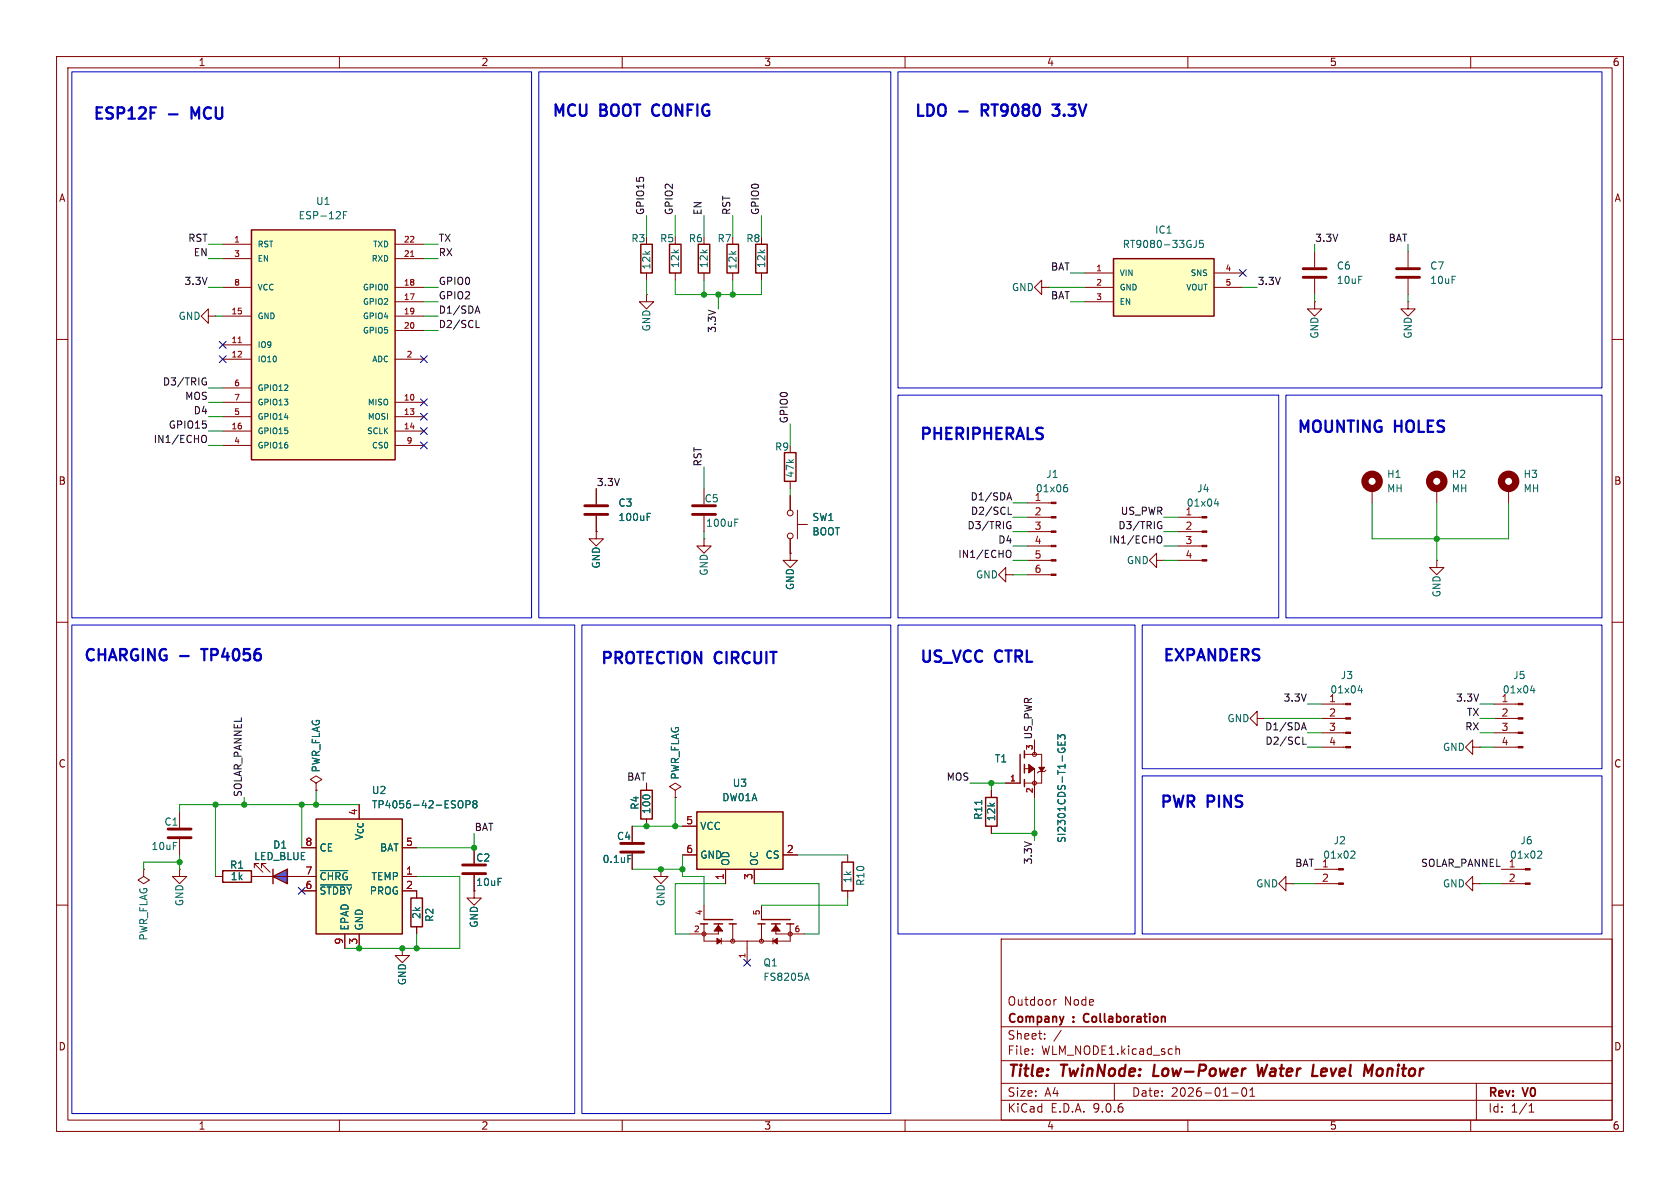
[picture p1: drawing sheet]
<svg xmlns="http://www.w3.org/2000/svg" width="297mm" height="210mm" viewBox="0 0 297 210" stroke-linecap="round" stroke-linejoin="round" font-family="sans-serif">
<g fill="none" stroke="#840000" stroke-width=".18">
<path d="M10 10h277v190h-277zM12 12h273v186h-273zM60 10v2M110 10v2M160 10v2M210 10v2M260 10v2M10 60h2M285 60h2M10 110h2M285 110h2M222.2 127v-1.3l-1.2 1.3 1.2 1.3v-1.3h1.3"/>
<path d="M223.5 127h.1M25.4 153.7v1.2l1 .7-1 .6-1-.6 1-.7M25.4 153.7h.1M73.7 157.5v1.3M83.8 157.5v1.3h1.3l-1.3 1.2-1.3-1.2h1.3M83.8 157.5h.1M227.3 156.2v-1.3l-1.2 1.3 1.2 1.3v-1.3h1.3M228.6 156.2h.1M260.3 156.2v-1.3l-1.2 1.3 1.2 1.3v-1.3h1.3M261.6 156.2h.1M265.4 153.7h4.2M265.4 156.2h4.2"/>
<path d="M10 160h2M71.1 167.6v1.3h1.3l-1.3 1.3-1.3-1.3h1.3M71.1 167.6h.1M73.7 163.8v1.3M177 166h108v32h-108zM186.3 176.7v1M186.7 176.7l-.2 .1-.2 .2M285 160h2M60 198v2M110 198v2M160 198v2M177 194.5h108"/>
<path d="M177 191.5h108M177 187.5h108M177 181.5h108M182.5 186.3v.1M182.5 185.5v.1M184.7 183.6v.1M184.7 182.8v.1M187.6 182.1l-1.3 2M197 191.5v3M207.9 184.9v1.5M207.9 185.5l.2-.1 .4 .1v.9M210 198v2"/>
<path d="M217.7 193.2h1.2M219.7 192.4l.2-.1a.81 .81 0 0 1 .6 .6 .81 .81 0 0 1-.3 .8l-.2 .1a.81 .81 0 0 1-.3-1.4zM221 193.8h.8M221 192.7l.4-.4v1.5M260 198v2M261 191.5v6.5M270.3 196.6h.9M270.3 195.5l.4-.4v1.5"/>
</g>
<path d="M204.1 188.2l-.2 2h.9M222.3 188.2l.2 2 .6-1.4 .2 1.4 .7-2M232 190.2h.9M233.7 189l-.2 .9 .3 .3M234.6 189.4l-1 .1M243.6 189l-.2 .3-.1 .5 .4 .4" fill="none" stroke="#840000" stroke-width=".4"/>
<path d="M191.7 179.4l-.1 .4 .1 .7" fill="none" stroke="#840000" stroke-width=".3"/>
<g fill="#840000" stroke="#840000" stroke-width=".18">
<path d="M269.6 153.5h.9v.3h-.9z"/>
<path d="M269.6 156.1h.9v.2h-.9z"/>
</g>
<path d="M272 150.4l.4 .1 .2 .3-.8 .9h.8" fill="none" stroke="#006464" stroke-width=".18"/>
<path d="M72.6 158.8h2.1v5h-2.1z" fill="none" stroke="#840000" stroke-width=".25"/>
<path d="M55.9 144.8h15.2v20.3h-15.2z" fill="#ffffc2"/>
<path d="M55.9 144.8h15.2v20.3h-15.2z" fill="none" stroke="#840000" stroke-width=".25"/>
<path d="M53.3 149.9h2.6M53.3 154.9h2.6M53.3 157.5h2.6M71.1 149.9h2.6M71.1 154.9h2.6M71.1 157.5h2.6M83.8 149.9v2.8M83.8 154.7v2.8M61 165.1v2.5M63.5 165.1v2.5" fill="none" stroke="#840000" stroke-width=".18"/>
<path d="M56.6 153.9h4.9M56.6 156.4h5.6M81.3 141.5a.43 .43 0 0 1 .5 .5v.4a.43 .43 0 0 1-.5 .4M82.4 142.2h.6l.1-.2v-.3l-.7-.2v1.3M83.8 142.1l-.2-.2 .2-.4h.3l.2 .3-.2 .3M83.8 142.1l-.2 .2 .1 .4 .1 .1h.4l.1-.2v-.3l-.2-.2M83.8 142.1h.3" fill="none" stroke="#006464" stroke-width=".18"/>
<path d="M81.8 152.9h4.1M81.8 154.4h4.1" fill="none" stroke="#840000" stroke-width=".51"/>
<path d="M48.3 154.9l2.5-1.2v2.5z" fill="#5959ff"/>
<g fill="none" stroke="#840000" stroke-width=".18">
<path d="M184.1 50.8v-1.3l-1.2 1.3 1.2 1.3v-1.3h1.3M185.4 50.8h.1M248.9 44.5v2.7M248.9 49.3v2.8M55.9 138.4l1-.6-1-.6-1 .6 1 .6v1.3M55.9 139.7h.1M31.7 153.7v1.2h1.3l-1.3 1.3-1.2-1.3h1.2M31.7 153.7h.1M31.7 143.5v2.8M31.7 148.3v2.8M45 153.4v-.7h.7h-.7l1.5 1.5M45.7 154.9h7.6"/>
<path d="M46.2 153.4v-.7h.8h-.8l1.6 1.5M232.4 153.7h4.2M232.4 156.2h4.2"/>
</g>
<path d="M48.3 154.9l2.5-1.2v2.5zM48.3 153.7v2.5" fill="none" stroke="#840000" stroke-width=".25"/>
<g fill="#840000" stroke="#840000" stroke-width=".18">
<path d="M236.6 153.5h.9v.3h-.9z"/>
<path d="M236.6 156.1h.9v.2h-.9z"/>
</g>
<path d="M239 150.4l.4 .1 .1 .3-.7 .9h.7" fill="none" stroke="#006464" stroke-width=".18"/>
<path d="M246.9 47.5h4.1M246.9 49h4.1M29.7 146.6h4.1M29.7 148.1h4.1" fill="none" stroke="#840000" stroke-width=".51"/>
<path d="M196.8 45.7h17.8v10.2h-17.8z" fill="#ffffc2"/>
<path d="M196.8 45.7h17.8v10.2h-17.8z" fill="none" stroke="#840000" stroke-width=".25"/>
<g fill="none" stroke="#840000" stroke-width=".18">
<path d="M191.8 48.3h5M191.8 50.8h5M191.8 53.3h5M214.6 48.3h5.1M214.6 50.8h5.1M181.6 91.4h4.2M181.6 94h4.2M181.6 96.5h4.2M181.6 99.1h4.2M181.6 88.9h4.2M204.5 99.1v-1.3l-1.3 1.3 1.3 1.2v-1.2h1.2M205.7 99.1h.1"/>
<path d="M208.3 91.4h4.2M208.3 94h4.2M208.3 96.5h4.2M208.3 99.1h4.2M177.8 101.6v-1.3l-1.3 1.3 1.3 1.3v-1.3h1.3M179.1 101.6h.1M181.6 101.6h4.2"/>
</g>
<path d="M211.5 42.5v.9a.41 .41 0 0 1-.5 .4M212.7 42.5h-.6l-.1 .6 .2-.1h.4l.2 .2-.1 .4-.2 .2-.5-.2M188.3 86.2h.2l.2 .2v.4l-.4 .1M188.4 85.7h.2M214.7 89.1h.8M215.3 88.6v.9" fill="none" stroke="#006464" stroke-width=".18"/>
<g fill="#840000" stroke="#840000" stroke-width=".18">
<path d="M212.5 91.3h.9v.3h-.9z"/>
<path d="M212.5 93.9h.9v.2h-.9z"/>
<path d="M212.5 96.4h.9v.2h-.9z"/>
<path d="M212.5 98.9h.9v.3h-.9z"/>
<path d="M185.8 88.8h.9v.2h-.9z"/>
<path d="M185.8 91.3h.9v.3h-.9z"/>
<path d="M185.8 93.9h.9v.2h-.9z"/>
<path d="M185.8 96.4h.9v.2h-.9z"/>
<path d="M185.8 98.9h.9v.3h-.9z"/>
<path d="M185.8 101.5h.9v.2h-.9z"/>
</g>
<path d="M44.4 40.6h25.4v40.7h-25.4z" fill="#ffffc2"/>
<path d="M44.4 40.6h25.4v40.7h-25.4zM113.3 43.2h2v5.1h-2zM118.4 43.2h2v5.1h-2zM123.4 43.2h2.1v5.1h-2.1zM128.5 43.2h2.1v5.1h-2.1zM133.6 43.2h2v5.1h-2zM138.7 80h2v5.1h-2zM113.3 139.7h2v5.1h-2zM39.4 153.9h5v2.1h-5zM148.8 152.4h2.1v5.1h-2.1zM174.2 141h2.1v5.1h-2.1z" fill="none" stroke="#840000" stroke-width=".25"/>
<g fill="none" stroke="#840000" stroke-width=".18">
<path d="M36.8 55.9v-1.3l-1.2 1.3 1.2 1.3v-1.3h1.3M38.1 55.9h.1M39.4 43.2h5M39.4 45.7h5M39.4 50.8h5M39.4 55.9h5M69.8 43.2h5.1M69.8 45.7h5.1M69.8 50.8h5.1M69.8 55.9h5.1M69.8 53.3h5.1M69.8 58.4h5.1"/>
<path d="M114.3 52.1v1.2h1.3l-1.3 1.3-1.3-1.3h1.3M114.3 52.1h.1M114.3 48.3v1.2M119.4 48.3v1.2M124.5 48.3v1.2M129.5 48.3v1.2M134.6 48.3v1.2M232.4 53.3v1.3h1.3l-1.3 1.3-1.3-1.3h1.3M232.4 53.3h.1M232.4 44.5v2.7M232.4 49.3v2.8M248.9 53.3v1.3h1.3l-1.3 1.3-1.3-1.3h1.3"/>
<path d="M248.9 53.3h.1M39.4 61h5M39.4 63.5h5M39.4 68.6h5M39.4 71.1h5M39.4 73.7h5M39.4 76.2h5M39.4 78.7h5M69.8 63.5h5.1M69.8 71.1h5.1M69.8 73.7h5.1M69.8 76.2h5.1"/>
<path d="M69.8 78.7h5.1M105.4 94v1.3h1.3l-1.3 1.2-1.3-1.2h1.3M105.4 94h.1M105.4 86.4v2.8M105.4 91.2v2.8M124.5 95.3v1.2h1.2l-1.2 1.3-1.3-1.3h1.3M124.5 95.3h.1M124.5 86.4v2.8M124.5 91.2v2.8M139.7 97.8v1.3h1.3l-1.3 1.2-1.3-1.2h1.3M139.7 97.8h.1M139.7 85.1v1.3"/>
<path d="M139.7 87.6v2.6M139.7 95.3v2.5M141 92.7h1.7M141 90.2v5.1M242.6 86.4v2.5M254 99.1v1.2h1.3l-1.3 1.3-1.3-1.3h1.3M254 99.1h.1M254 86.4v2.5M266.7 86.4v2.5M114.3 138.4v1.3M175.3 139.7v1.3M233.7 124.5h4.2"/>
<path d="M233.7 127h4.2M233.7 129.5h4.2M233.7 132.1h4.2M260.3 132.1v-1.3l-1.2 1.3 1.2 1.3v-1.3h1.3M261.6 132.1h.1M264.2 124.5h4.2M264.2 127h4.2M264.2 129.5h4.2M264.2 132.1h4.2M38.1 154.9h1.3M44.4 154.9h1.3M114.3 144.8v1.3"/>
<path d="M149.9 151.1v1.3M149.9 157.5v1.3M175.3 146.1v1.2"/>
<circle cx="139.7" cy="94.7" r=".51"/>
<circle cx="139.7" cy="90.7" r=".51"/>
</g>
<path d="M72.6 45.3h.6M42.1 60.6h.6" fill="none" stroke="#a90000" stroke-width=".18"/>
<path d="M60.7 38h.4M61.3 37.4h-.6v1.3M114.4 91.4h.4M114.4 90.7h.6M129.9 92.4h.4M129.9 91.8h.6M240.1 122.1h.8M240.7 121.7v.8M270.6 122.1h.8M271.2 121.7v.8M173.6 141.5v.7" fill="none" stroke="#006464" stroke-width=".18"/>
<path d="M230.4 47.5h4M230.4 49h4M103.4 89.4h4M103.4 90.9h4M122.4 89.4h4.1M122.4 90.9h4.1" fill="none" stroke="#840000" stroke-width=".51"/>
<g fill="none" stroke="#840000" stroke-width="1.3">
<circle cx="242.6" cy="85.1" r="1.27"/>
<circle cx="254" cy="85.1" r="1.27"/>
<circle cx="266.7" cy="85.1" r="1.27"/>
</g>
<g fill="#840000" stroke="#840000" stroke-width=".18">
<path d="M268.4 124.3h.8v.3h-.8z"/>
<path d="M268.4 126.9h.8v.2h-.8z"/>
<path d="M268.4 129.4h.8v.3h-.8z"/>
<path d="M268.4 132h.8v.2h-.8z"/>
<path d="M237.9 124.3h.9v.3h-.9z"/>
<path d="M237.9 126.9h.9v.2h-.9z"/>
<path d="M237.9 129.4h.9v.3h-.9z"/>
<path d="M237.9 132h.9v.2h-.9z"/>
</g>
<path d="M123.2 143.5h15.2v10.2h-15.2z" fill="#ffffc2"/>
<g fill="none" stroke="#840000" stroke-width=".25">
<path d="M180.3 133.4v5M181.1 132.7v1.3M181.1 135.1v1.6M181.1 137.8v1.3M123.2 143.5h15.2v10.2h-15.2zM123.8 163.3h1.3M124.5 162.6h5M126.2 163.3h1.6M128.9 163.3h1.3M134 163.3h1.3M134.6 162.6h5.1M136.4 163.3h1.5"/>
<path d="M139.1 163.3h1.2"/>
</g>
<g fill="none" stroke="#840000" stroke-width=".18">
<path d="M105.4 94h.1M105.4 86.4v2.8M105.4 91.2v2.8M139.7 97.8h.1M139.7 87.6v2.6M139.7 95.3v2.5M55.9 139.7h.1M114.3 138.4v1.3M119.4 139.7l1-.6-1-.7-1 .7 1 .6v1.3M175.3 139.7v1.3M177.8 138.4h2.5M181.1 135.9h1.8v5.1"/>
<path d="M181.1 133.4h3v5h-3M182.9 130.8v2.6M184.9 136.1l-.2 .3h-1.1l-.2 .3M38.1 154.9h1.3M44.4 154.9h3.9M50.8 154.9h5.1M53.3 149.9h2.6M53.3 157.5h2.6M71.1 154.9h2.6M71.1 149.9h2.6M71.1 157.5h2.6v1.3M83.8 157.5h.1"/>
<path d="M83.8 149.9v2.8M83.8 154.7v2.8M111.8 146.1v2.7M111.8 150.9v2.8M114.3 144.8v1.3M116.8 153.7v1.2h1.3l-1.3 1.3-1.2-1.3h1.2M116.8 153.7h.1M119.4 141h.1M120.6 146.1h2.6M120.6 151.1h2.6M128.3 153.7v2.5M133.3 153.7v2.5"/>
<path d="M138.4 151.1h2.6M175.3 146.1v1.2M61 165.1v2.5M63.5 165.1v2.5M71.1 167.6h.1M73.7 163.8v1.3M124.5 163.3v3.1h15.2v-3.1M124.5 160v2.6M127 163.3v1.8h-5.1M127.5 165.9v1M129.5 163.3v3.1M132.1 166.4v3.8"/>
<path d="M134.6 160v2.6M134.6 163.3v3.1M136.7 165.9v1M137.2 163.3v1.8h5"/>
<circle cx="182.9" cy="138.4" r=".36"/>
<circle cx="182.9" cy="133.4" r=".36"/>
<circle cx="124.5" cy="165.1" r=".36"/>
<circle cx="129.5" cy="166.4" r=".36"/>
<circle cx="134.6" cy="166.4" r=".36"/>
<circle cx="139.7" cy="165.1" r=".36"/>
</g>
<g fill="#840000" stroke="#840000" stroke-width=".18">
<path d="M181.9 135.1l1 .8-1 .8z"/>
<path d="M183.6 135.6h1.1l-.6 .8z"/>
<path d="M137.2 163.6l.7 1h-1.5z"/>
<path d="M127 163.6l.8 1h-1.6z"/>
<path d="M136.7 166.4l.7-.5v1z"/>
<path d="M126.7 165.9l.8 .5-.8 .5z"/>
</g>
<g fill="none" stroke="#006464" stroke-width=".18">
<path d="M114.4 91.4h.4M114.4 90.7h.6M187 130.7v-.8l.5 .4 .1-.3h.6l.1 .1-.1 .6M187 131.1v.6h1.3v-.6M187.1 132.3l-.1 .1M187.6 131.3v.4M187.7 132.5v-.2h.5l.1 .2M56.6 153.9h4.9M56.6 156.4h5.6M81.3 141.5a.43 .43 0 0 1 .5 .5v.4a.43 .43 0 0 1-.5 .4M82.4 142.2h.6l.1-.2v-.3l-.7-.2v1.3M83.8 142.1l-.2-.2 .2-.4h.3l.2 .3-.2 .3"/>
<path d="M83.8 142.1l-.2 .2 .1 .4 .1 .1h.4l.1-.2v-.3l-.2-.2M83.8 142.1h.3M111 151.2h.6M173.6 141.5v.7M142.3 172.9h.6M142.6 172l.5 1.3"/>
</g>
<path d="M109.7 149.1h4.1M109.7 150.6h4.1" fill="none" stroke="#840000" stroke-width=".51"/>
<g fill="none" stroke="#0f0f0f" stroke-width=".18">
<path d="M84.1 55h.6M84.2 57.9h.6M84.4 54.1l.4 1.3M35.9 77a.43 .43 0 0 1 .6 .4v.4a.43 .43 0 0 1-.6 .4M36.1 66.8l.3 .1M36.2 67.5h.3v.4l-.4 .2M178.1 88h.6M178.2 97.3a.43 .43 0 0 1 .5 .4v.4a.43 .43 0 0 1-.5 .4M178.2 90.9h.6M178.4 92.2l.3 .1M178.4 87.1l.4 1.3M178.5 92.9h.2v.4l-.3 .2"/>
<path d="M204.9 94.7a.43 .43 0 0 1 .5 .5v.4a.43 .43 0 0 1-.5 .4M205 92.2l.3 .1M205.2 92.9h.2v.4l-.4 .2M230.2 128.7h.6M230.3 131.6h.6M230.5 127.8l.4 1.2"/>
</g>
<g fill="none" stroke="#009600" stroke-width=".18">
<path d="M114.3 38.1v3.8M119.4 38.1v3.8M124.5 38.1v3.8M129.5 38.1v3.8M134.6 38.1v3.8M36.8 50.8h2.6M36.8 45.7h2.6M36.8 43.2h2.6M38.1 55.9h1.3M74.9 50.8h2.6M74.9 58.4h2.6M74.9 55.9h2.6"/>
<path d="M74.9 53.3h2.6M74.9 45.7h2.6M74.9 43.2h2.6M114.3 49.5v2.6M119.4 49.5v2.6h15.2v-2.6M124.5 49.5v2.6M127 52.1v2.5M129.5 49.5v2.6M185.4 50.8h6.4M189.2 53.3h2.6M189.2 48.3h2.6M219.7 50.8h2.5"/>
<path d="M232.4 43.2v1.3M232.4 52.1v1.2M248.9 43.2v1.3M248.9 52.1v1.2M36.8 76.2h2.6M36.8 73.7h2.6M36.8 78.7h2.6M36.8 71.1h2.6M36.8 68.6h2.6M139.7 74.9v3.8M124.5 82.6v3.8M124.5 94v1.3"/>
<path d="M139.7 86.4v1.2M179.1 94h2.5M179.1 96.5h2.5M179.1 99.1h2.5M179.1 91.4h2.5M179.1 88.9h2.5M205.7 94h2.6M205.7 96.5h2.6M205.7 99.1h2.6M205.7 91.4h2.6M242.6 88.9v6.4h24.1v-6.4M254 88.9v10.2"/>
<path d="M179.1 101.6h2.5M55.9 139.7v2.5M171.4 138.4h6.4M175.3 138.4v1.3M223.5 127h10.2M231.1 132.1h2.6M231.1 129.5h2.6M231.1 124.5h2.6M261.6 127h2.6M261.6 132.1h2.6M261.6 129.5h2.6M261.6 124.5h2.6"/>
<path d="M31.7 151.1v2.6M31.7 152.4h-6.3v1.3M38.1 142.2v12.7M43.2 141v1.2M53.3 142.2v7.7M63.5 142.2h-31.8v1.3M73.7 154.9h7.6v12.7h-20.3M83.8 147.3v2.6h-10.1M111.8 153.7h8.8M111.8 146.1h8.8M119.4 141v5.1M120.6 151.1v3.8h3.9v5.1"/>
<path d="M128.3 156.2h-8.9v8.9h2.5M133.3 156.2h11.5v8.9h-2.6M141 151.1h8.9M149.9 158.8v1.2h-15.3M175.3 147.3h7.6M182.9 141v7.6M228.6 156.2h3.8M261.6 156.2h3.8M73.7 165.1v2.5"/>
</g>
<g fill="none" stroke="#000084" stroke-width=".18">
<path d="M219.1 47.7l1.2 1.2M220.3 47.7l-1.2 1.2M38.8 60.4l1.2 1.2M38.8 62.9l1.2 1.2M40 60.4l-1.2 1.2M40 62.9l-1.2 1.2M74.3 73.1l1.2 1.2M74.3 75.6l1.2 1.2M74.3 62.9l1.2 1.2M74.3 70.5l1.2 1.2M74.3 78.1l1.2 1.2M75.5 73.1l-1.2 1.2"/>
<path d="M75.5 75.6l-1.2 1.2M75.5 62.9l-1.2 1.2M75.5 70.5l-1.2 1.2M75.5 78.1l-1.2 1.2M52.7 156.9l1.2 1.2M53.9 156.9l-1.2 1.2M131.5 169.6l1.2 1.2M132.7 169.6l-1.2 1.2"/>
</g>
<path d="M26.6 19h1M169.6 19.7h1.5M186 18.5h1.3l-.7 .7h.3M29.9 20.2h1.5M186 20.3l.3 .2h.6M35.5 114.7h1.2" fill="none" stroke="#0000c2" stroke-width=".4"/>
<path d="M12.7 12.7h81.3v96.5h-81.3zM95.2 12.7h62.3v96.5h-62.3zM158.7 12.7h124.5v55.9h-124.5zM158.7 69.9h67.4v39.3h-67.4zM227.3 69.9h55.9v39.3h-55.9zM12.7 110.5h88.9v86.4h-88.9zM102.9 110.5h54.6v86.4h-54.6zM158.7 110.5h42v54.6h-42zM201.9 110.5h81.3v25.4h-81.3zM201.9 137.2h81.3v27.9h-81.3z" fill="none" stroke="#0000c2" stroke-width=".18"/>
<g fill="#009600" stroke="#009600" stroke-width=".18">
<circle cx="175.3" cy="138.4" r=".46"/>
<circle cx="182.9" cy="147.3" r=".46"/>
<circle cx="116.8" cy="153.7" r=".46"/>
<circle cx="120.6" cy="153.7" r=".46"/>
<circle cx="119.4" cy="146.1" r=".46"/>
<circle cx="55.9" cy="142.2" r=".46"/>
<circle cx="63.5" cy="167.6" r=".46"/>
<circle cx="71.1" cy="167.6" r=".46"/>
<circle cx="73.7" cy="167.6" r=".46"/>
<circle cx="31.7" cy="152.4" r=".46"/>
<circle cx="114.3" cy="146.1" r=".46"/>
<circle cx="83.8" cy="149.9" r=".46"/>
<circle cx="124.5" cy="52.1" r=".46"/>
<circle cx="129.5" cy="52.1" r=".46"/>
<circle cx="127" cy="52.1" r=".46"/>
<circle cx="38.1" cy="142.2" r=".46"/>
<circle cx="43.2" cy="142.2" r=".46"/>
<circle cx="53.3" cy="142.2" r=".46"/>
<circle cx="254" cy="95.3" r=".46"/>
</g>
<g font-size="2.8" fill="#0000c2">
<text x="16.2" y="21.7">ESP12F</text>
<text x="34.6" y="21.7">MCU</text>
<text x="97.4" y="21.2">MCU</text>
<text x="106.1" y="21.2">BOOT</text>
<text x="116.1" y="21.2">CONFIG</text>
<text x="161.4" y="21.2">LDO</text>
<text x="174.3" y="21.2">RT9080</text>
<text x="187.8" y="21.2">3.3V</text>
<text x="229.1" y="77">MOUNTING</text>
<text x="246.5" y="77">HOLES</text>
<text x="162.3" y="78.3">PHERIPHERALS</text>
<text x="14.6" y="117.4">CHARGING</text>
<text x="31.8" y="117.4">-</text>
<text x="36.6" y="117.4">TP4056</text>
<text x="105.9" y="117.9">PROTECTION</text>
<text x="126.4" y="117.9">CIRCUIT</text>
<text x="162.4" y="117.7">US_VCC</text>
<text x="175.9" y="117.7">CTRL</text>
<text x="205.4" y="117.4">EXPANDERS</text>
<text x="204.8" y="143.3">PWR</text>
<text x="213.4" y="143.3">PINS</text>
</g>
<g font-size="2.8" fill="#840000">
<text x="178" y="190.9">Title:</text>
<text x="187.7" y="190.9">TwinNode:</text>
<text x="204.7" y="190.9">Low-Power</text>
<text x="223.9" y="190.9">Water</text>
<text x="234.4" y="190.9">Level</text>
<text x="244.4" y="190.9">Monitor</text>
</g>
<g font-size="2.1" fill="#840000">
<text x="178" y="178">Outdoor</text>
<text x="188.1" y="178">Node</text>
<text x="178" y="184">Sheet:</text>
<text x="178" y="181.2">Company</text>
<text x="189.8" y="181.2">:</text>
<text x="192.3" y="181.2">Collaboration</text>
<text x="178" y="186.7">File:</text>
<text x="184.1" y="186.7">WLM_NODE1.kicad_sch</text>
<text x="178" y="196.9">KiCad</text>
<text x="178" y="194.1">Size:</text>
<text x="184.7" y="194.1">A4</text>
<text x="185.7" y="196.9">E.D.A.</text>
<text x="193.3" y="196.9">9.0.6</text>
<text x="200" y="194.1">Date:</text>
<text x="207" y="194.1">2026-01-01</text>
<text x="263" y="194.3">Rev:</text>
<text x="263" y="196.9">Id:</text>
<text x="267.1" y="196.9">1/1</text>
<text x="269.4" y="194.3">V0</text>
</g>
<g font-size="1.8" fill="#840000">
<text x="35" y="11.9">1</text>
<text x="85" y="11.9">2</text>
<text x="135" y="11.9">3</text>
<text x="185" y="11.9">4</text>
<text x="235" y="11.9">5</text>
<text x="285" y="11.9">6</text>
<text x="10.3" y="35.9">A</text>
<text x="285.3" y="35.9">A</text>
<text x="10.3" y="85.9">B</text>
<text x="285.3" y="85.9">B</text>
<text x="10.3" y="135.9">C</text>
<text x="285.3" y="135.9">C</text>
<text x="10.3" y="185.9">D</text>
<text x="285.3" y="185.9">D</text>
<text x="35" y="199.9">1</text>
<text x="85" y="199.9">2</text>
<text x="135" y="199.9">3</text>
<text x="185" y="199.9">4</text>
<text x="235" y="199.9">5</text>
<text x="285" y="199.9">6</text>
</g>
<g font-size="1.8" fill="#006464">
<text x="52.7" y="39">ESP-12F</text>
<text x="55.8" y="36.4">U1</text>
<text x="204.1" y="41.5">IC1</text>
<text x="111.5" y="43">R3</text>
<text x="115.2" y="47.7" transform="rotate(-90 115.2 47.7)">12k</text>
<text x="116.6" y="43">R5</text>
<text x="120.2" y="47.5" transform="rotate(-90 120.2 47.5)">12k</text>
<text x="121.7" y="43">R6</text>
<text x="125.3" y="47.5" transform="rotate(-90 125.3 47.5)">12k</text>
<text x="126.8" y="43">R7</text>
<text x="130.4" y="47.7" transform="rotate(-90 130.4 47.7)">12k</text>
<text x="131.8" y="43">R8</text>
<text x="135.5" y="47.5" transform="rotate(-90 135.5 47.5)">12k</text>
<text x="198.4" y="44">RT9080-33GJ5</text>
<text x="236.2" y="47.9">C6</text>
<text x="252.7" y="47.9">C7</text>
<text x="178.8" y="51.7">GND</text>
<text x="236.2" y="50.4">10uF</text>
<text x="252.7" y="50.4">10uF</text>
<text x="31.5" y="56.7">GND</text>
<text x="115.2" y="58.7" transform="rotate(-90 115.2 58.7)">GND</text>
<text x="233.3" y="60" transform="rotate(-90 233.3 60)">GND</text>
<text x="249.8" y="60" transform="rotate(-90 249.8 60)">GND</text>
<text x="136.9" y="79.9">R9</text>
<text x="109.2" y="89.8">C3</text>
<text x="124.5" y="89">C5</text>
<text x="140.6" y="84.6" transform="rotate(-90 140.6 84.6)">47k</text>
<text x="182.8" y="88.6">1</text>
<text x="183" y="87.2">01x06</text>
<text x="184.9" y="84.7">J1</text>
<text x="209.7" y="89.8">01x04</text>
<text x="211.5" y="87.2">J4</text>
<text x="245.1" y="87.2">MH</text>
<text x="245.1" y="84.7">H1</text>
<text x="256.5" y="87.2">MH</text>
<text x="256.5" y="84.7">H2</text>
<text x="269.2" y="87.2">MH</text>
<text x="269.2" y="84.7">H3</text>
<text x="109.2" y="92.3">100uF</text>
<text x="124.7" y="93.3">100uF</text>
<text x="143.5" y="92.3">SW1</text>
<text x="143.5" y="94.8">BOOT</text>
<text x="209.5" y="91.2">1</text>
<text x="106.3" y="100.6" transform="rotate(-90 106.3 100.6)">GND</text>
<text x="125.3" y="101.9" transform="rotate(-90 125.3 101.9)">GND</text>
<text x="199.1" y="99.9">GND</text>
<text x="140.6" y="104.4" transform="rotate(-90 140.6 104.4)">GND</text>
<text x="172.4" y="102.5">GND</text>
<text x="254.9" y="105.7" transform="rotate(-90 254.9 105.7)">GND</text>
<text x="234.9" y="124.2">1</text>
<text x="235.1" y="122.8">01x04</text>
<text x="236.9" y="120.2">J3</text>
<text x="265.4" y="124.2">1</text>
<text x="265.6" y="122.8">01x04</text>
<text x="267.4" y="120.2">J5</text>
<text x="216.9" y="127.9">GND</text>
<text x="56.7" y="136.6" transform="rotate(-90 56.7 136.6)">PWR_FLAG</text>
<text x="120.2" y="137.9" transform="rotate(-90 120.2 137.9)">PWR_FLAG</text>
<text x="175.8" y="135">T1</text>
<text x="255" y="132.9">GND</text>
<text x="65.7" y="143.1">TP4056-42-ESOP8</text>
<text x="65.7" y="140.6">U2</text>
<text x="113.1" y="143.2" transform="rotate(-90 113.1 143.2)">R4</text>
<text x="127.6" y="141.8">DW01A</text>
<text x="129.4" y="139.3">U3</text>
<text x="29" y="146.2">C1</text>
<text x="64.4" y="148.7" transform="rotate(-90 64.4 148.7)">V_{CC}</text>
<text x="109" y="148.7">C4</text>
<text x="115.2" y="144" transform="rotate(-90 115.2 144)">100</text>
<text x="123.7" y="146.9">VCC</text>
<text x="173.8" y="145" transform="rotate(-90 173.8 145)">R11</text>
<text x="176.1" y="145.3" transform="rotate(-90 176.1 145.3)">12k</text>
<text x="188.6" y="149.1" transform="rotate(-90 188.6 149.1)">SI2301CDS-T1-GE3</text>
<text x="235.7" y="149.5">J2</text>
<text x="268.7" y="149.5">J6</text>
<text x="26.7" y="150.5">10uF</text>
<text x="40.6" y="153.8">R1</text>
<text x="40.7" y="155.8">1k</text>
<text x="44.8" y="152.2">LED_BLUE</text>
<text x="48.2" y="150.2">D1</text>
<text x="56.4" y="150.7">CE</text>
<text x="56.4" y="155.8">~{CHRG}</text>
<text x="65.6" y="155.8">TEMP</text>
<text x="67.1" y="150.7">BAT</text>
<text x="84.1" y="152.5">C2</text>
<text x="106.4" y="152.8">0.1uF</text>
<text x="123.7" y="152">GND</text>
<text x="129.1" y="153.2" transform="rotate(-90 129.1 153.2)">OD</text>
<text x="134.2" y="153.2" transform="rotate(-90 134.2 153.2)">OC</text>
<text x="135.2" y="152">CS</text>
<text x="233.6" y="153.4">1</text>
<text x="233.8" y="152">01x02</text>
<text x="266.6" y="153.4">1</text>
<text x="266.8" y="152">01x02</text>
<text x="32.6" y="160.3" transform="rotate(-90 32.6 160.3)">GND</text>
<text x="56.4" y="158.3">~{STDBY} PROG</text>
<text x="84.1" y="156.8">10uF</text>
<text x="117.7" y="160.3" transform="rotate(-90 117.7 160.3)">GND</text>
<text x="150.7" y="156.2" transform="rotate(-90 150.7 156.2)">1k</text>
<text x="153" y="156.7" transform="rotate(-90 153 156.7)">R10</text>
<text x="222" y="157.1">GND</text>
<text x="255" y="157.1">GND</text>
<text x="26.3" y="166.4" transform="rotate(-90 26.3 166.4)">PWR_FLAG</text>
<text x="61.8" y="164.6" transform="rotate(-90 61.8 164.6)">EPAD</text>
<text x="64.4" y="164.6" transform="rotate(-90 64.4 164.6)">GND</text>
<text x="74.5" y="162.6" transform="rotate(-90 74.5 162.6)">2k</text>
<text x="76.8" y="163.1" transform="rotate(-90 76.8 163.1)">R2</text>
<text x="84.7" y="164.1" transform="rotate(-90 84.7 164.1)">GND</text>
<text x="134.9" y="173.6">FS8205A</text>
<text x="134.9" y="171">Q1</text>
<text x="72" y="174.3" transform="rotate(-90 72 174.3)">GND</text>
</g>
<g font-size="1.8" fill="#0f0f0f">
<text x="114" y="38.1" transform="rotate(-90 114 38.1)">GPIO15</text>
<text x="119" y="38.1" transform="rotate(-90 119 38.1)">GPIO2</text>
<text x="124.1" y="38.1" transform="rotate(-90 124.1 38.1)">EN</text>
<text x="129.2" y="38.1" transform="rotate(-90 129.2 38.1)">RST</text>
<text x="134.3" y="38.1" transform="rotate(-90 134.3 38.1)">GPIO0</text>
<text x="33.2" y="42.8">RST</text>
<text x="34.1" y="45.4">EN</text>
<text x="77.5" y="45.4">RX</text>
<text x="77.5" y="42.8">TX</text>
<text x="185.7" y="47.9">BAT</text>
<text x="232.4" y="42.8">3.3V</text>
<text x="245.4" y="42.8">BAT</text>
<text x="32.5" y="50.5">3.3V</text>
<text x="77.5" y="50.5">GPIO0</text>
<text x="77.5" y="53">GPIO2</text>
<text x="185.7" y="53">BAT</text>
<text x="222.2" y="50.5">3.3V</text>
<text x="77.5" y="55.5">D1/SDA</text>
<text x="77.5" y="58.1">D2/SCL</text>
<text x="126.7" y="58.9" transform="rotate(-90 126.7 58.9)">3.3V</text>
<text x="28.7" y="68.2">D3/TRIG</text>
<text x="32.6" y="70.8">MOS</text>
<text x="29.7" y="75.9">GPIO15</text>
<text x="34.1" y="73.3">D4</text>
<text x="139.4" y="74.9" transform="rotate(-90 139.4 74.9)">GPIO0</text>
<text x="27.1" y="78.4">IN1/ECHO</text>
<text x="124.1" y="82.6" transform="rotate(-90 124.1 82.6)">RST</text>
<text x="105.4" y="86">3.3V</text>
<text x="171.5" y="88.6">D1/SDA</text>
<text x="170.9" y="93.6">D3/TRIG</text>
<text x="171.5" y="91.1">D2/SCL</text>
<text x="197.6" y="93.6">D3/TRIG</text>
<text x="198" y="91.1">US_PWR</text>
<text x="169.3" y="98.7">IN1/ECHO</text>
<text x="176.4" y="96.2">D4</text>
<text x="196" y="96.2">IN1/ECHO</text>
<text x="226.8" y="124.1">3.3V</text>
<text x="257.3" y="124.1">3.3V</text>
<text x="182.5" y="130.8" transform="rotate(-90 182.5 130.8)">US_PWR</text>
<text x="223.6" y="129.2">D1/SDA</text>
<text x="223.6" y="131.7">D2/SCL</text>
<text x="258.9" y="129.2">RX</text>
<text x="259.2" y="126.7">TX</text>
<text x="42.8" y="141" transform="rotate(-90 42.8 141)">SOLAR_PANNEL</text>
<text x="110.8" y="138.1">BAT</text>
<text x="167.3" y="138.1">MOS</text>
<text x="83.8" y="147">BAT</text>
<text x="182.5" y="152.9" transform="rotate(-90 182.5 152.9)">3.3V</text>
<text x="228.9" y="153.3">BAT</text>
<text x="251.1" y="153.3">SOLAR_PANNEL</text>
</g>
<g font-size="1.8" fill="#a90000">
<text x="182.8" y="91.2">2</text>
<text x="182.8" y="93.7">3</text>
<text x="209.5" y="93.7">2</text>
<text x="182.8" y="96.3">4</text>
<text x="182.8" y="98.8">5</text>
<text x="182.8" y="101.3">6</text>
<text x="209.5" y="96.3">3</text>
<text x="209.5" y="98.8">4</text>
<text x="234.9" y="126.7">2</text>
<text x="234.9" y="129.3">3</text>
<text x="234.9" y="131.8">4</text>
<text x="265.4" y="126.7">2</text>
<text x="265.4" y="129.3">3</text>
<text x="265.4" y="131.8">4</text>
<text x="53.9" y="149.6">8</text>
<text x="63.2" y="144.2" transform="rotate(-90 63.2 144.2)">4</text>
<text x="71.7" y="149.6">5</text>
<text x="121.2" y="145.8">5</text>
<text x="53.9" y="154.7">7</text>
<text x="71.7" y="154.7">1</text>
<text x="121.2" y="150.9">6</text>
<text x="128" y="155.6" transform="rotate(-90 128 155.6)">1</text>
<text x="133.1" y="155.6" transform="rotate(-90 133.1 155.6)">3</text>
<text x="139" y="150.9">2</text>
<text x="233.6" y="156">2</text>
<text x="266.6" y="156">2</text>
<text x="53.9" y="157.2">6</text>
<text x="71.7" y="157.2">2</text>
<text x="60.7" y="167.1" transform="rotate(-90 60.7 167.1)">9</text>
<text x="63.2" y="167.1" transform="rotate(-90 63.2 167.1)">3</text>
</g>
<g font-size="1.4" fill="#a90000">
<text x="41.3" y="42.9">1</text>
<text x="41.3" y="45.5">3</text>
<text x="71.3" y="42.9">22</text>
<text x="71.3" y="45.5">21</text>
<text x="41.3" y="50.5">8</text>
<text x="71.3" y="50.5">18</text>
<text x="71.3" y="53.1">17</text>
<text x="193.7" y="48">1</text>
<text x="193.7" y="50.5">2</text>
<text x="193.7" y="53.1">3</text>
<text x="216.6" y="48">4</text>
<text x="216.6" y="50.5">5</text>
<text x="40.8" y="55.6">15</text>
<text x="71.3" y="55.6">19</text>
<text x="71.3" y="58.2">20</text>
<text x="40.8" y="60.7">11</text>
<text x="40.8" y="63.2">12</text>
<text x="71.8" y="63.2">2</text>
<text x="41.3" y="68.3">6</text>
<text x="41.3" y="70.9">7</text>
<text x="71.3" y="70.9">10</text>
<text x="40.8" y="75.9">16</text>
<text x="41.3" y="73.4">5</text>
<text x="71.3" y="73.4">13</text>
<text x="71.3" y="75.9">14</text>
<text x="41.3" y="78.5">4</text>
<text x="71.8" y="78.5">9</text>
<text x="182.6" y="132.7" transform="rotate(-90 182.6 132.7)">3</text>
<text x="178.5" y="138.2">1</text>
<text x="182.6" y="140.3" transform="rotate(-90 182.6 140.3)">2</text>
<text x="124.2" y="161.9" transform="rotate(-90 124.2 161.9)">4</text>
<text x="134.4" y="161.9" transform="rotate(-90 134.4 161.9)">5</text>
<text x="122.6" y="164.8">2</text>
<text x="140.4" y="164.8">6</text>
<text x="131.8" y="169.5" transform="rotate(-90 131.8 169.5)">1</text>
</g>
<g font-size="1.4" fill="#006464">
<text x="45.5" y="43.9">RST</text>
<text x="45.5" y="46.5">EN</text>
<text x="65.6" y="46.5">RXD</text>
<text x="65.8" y="43.9">TXD</text>
<text x="45.5" y="51.5">VCC</text>
<text x="64" y="51.5">GPIO0</text>
<text x="197.9" y="49">VIN</text>
<text x="197.9" y="51.5">GND</text>
<text x="209.6" y="51.5">VOUT</text>
<text x="210.4" y="49">SNS</text>
<text x="45.5" y="56.6">GND</text>
<text x="64" y="54.1">GPIO2</text>
<text x="64" y="56.6">GPIO4</text>
<text x="64" y="59.2">GPIO5</text>
<text x="197.9" y="54.1">EN</text>
<text x="45.5" y="61.7">IO9</text>
<text x="45.5" y="64.2">IO10</text>
<text x="65.7" y="64.2">ADC</text>
<text x="45.5" y="69.3">GPIO12</text>
<text x="45.5" y="71.9">GPIO13</text>
<text x="64.9" y="71.9">MISO</text>
<text x="45.5" y="74.4">GPIO14</text>
<text x="45.5" y="76.9">GPIO15</text>
<text x="64.8" y="76.9">SCLK</text>
<text x="64.9" y="74.4">MOSI</text>
<text x="45.5" y="79.5">GPIO16</text>
<text x="65.6" y="79.5">CS0</text>
</g>
</svg>
